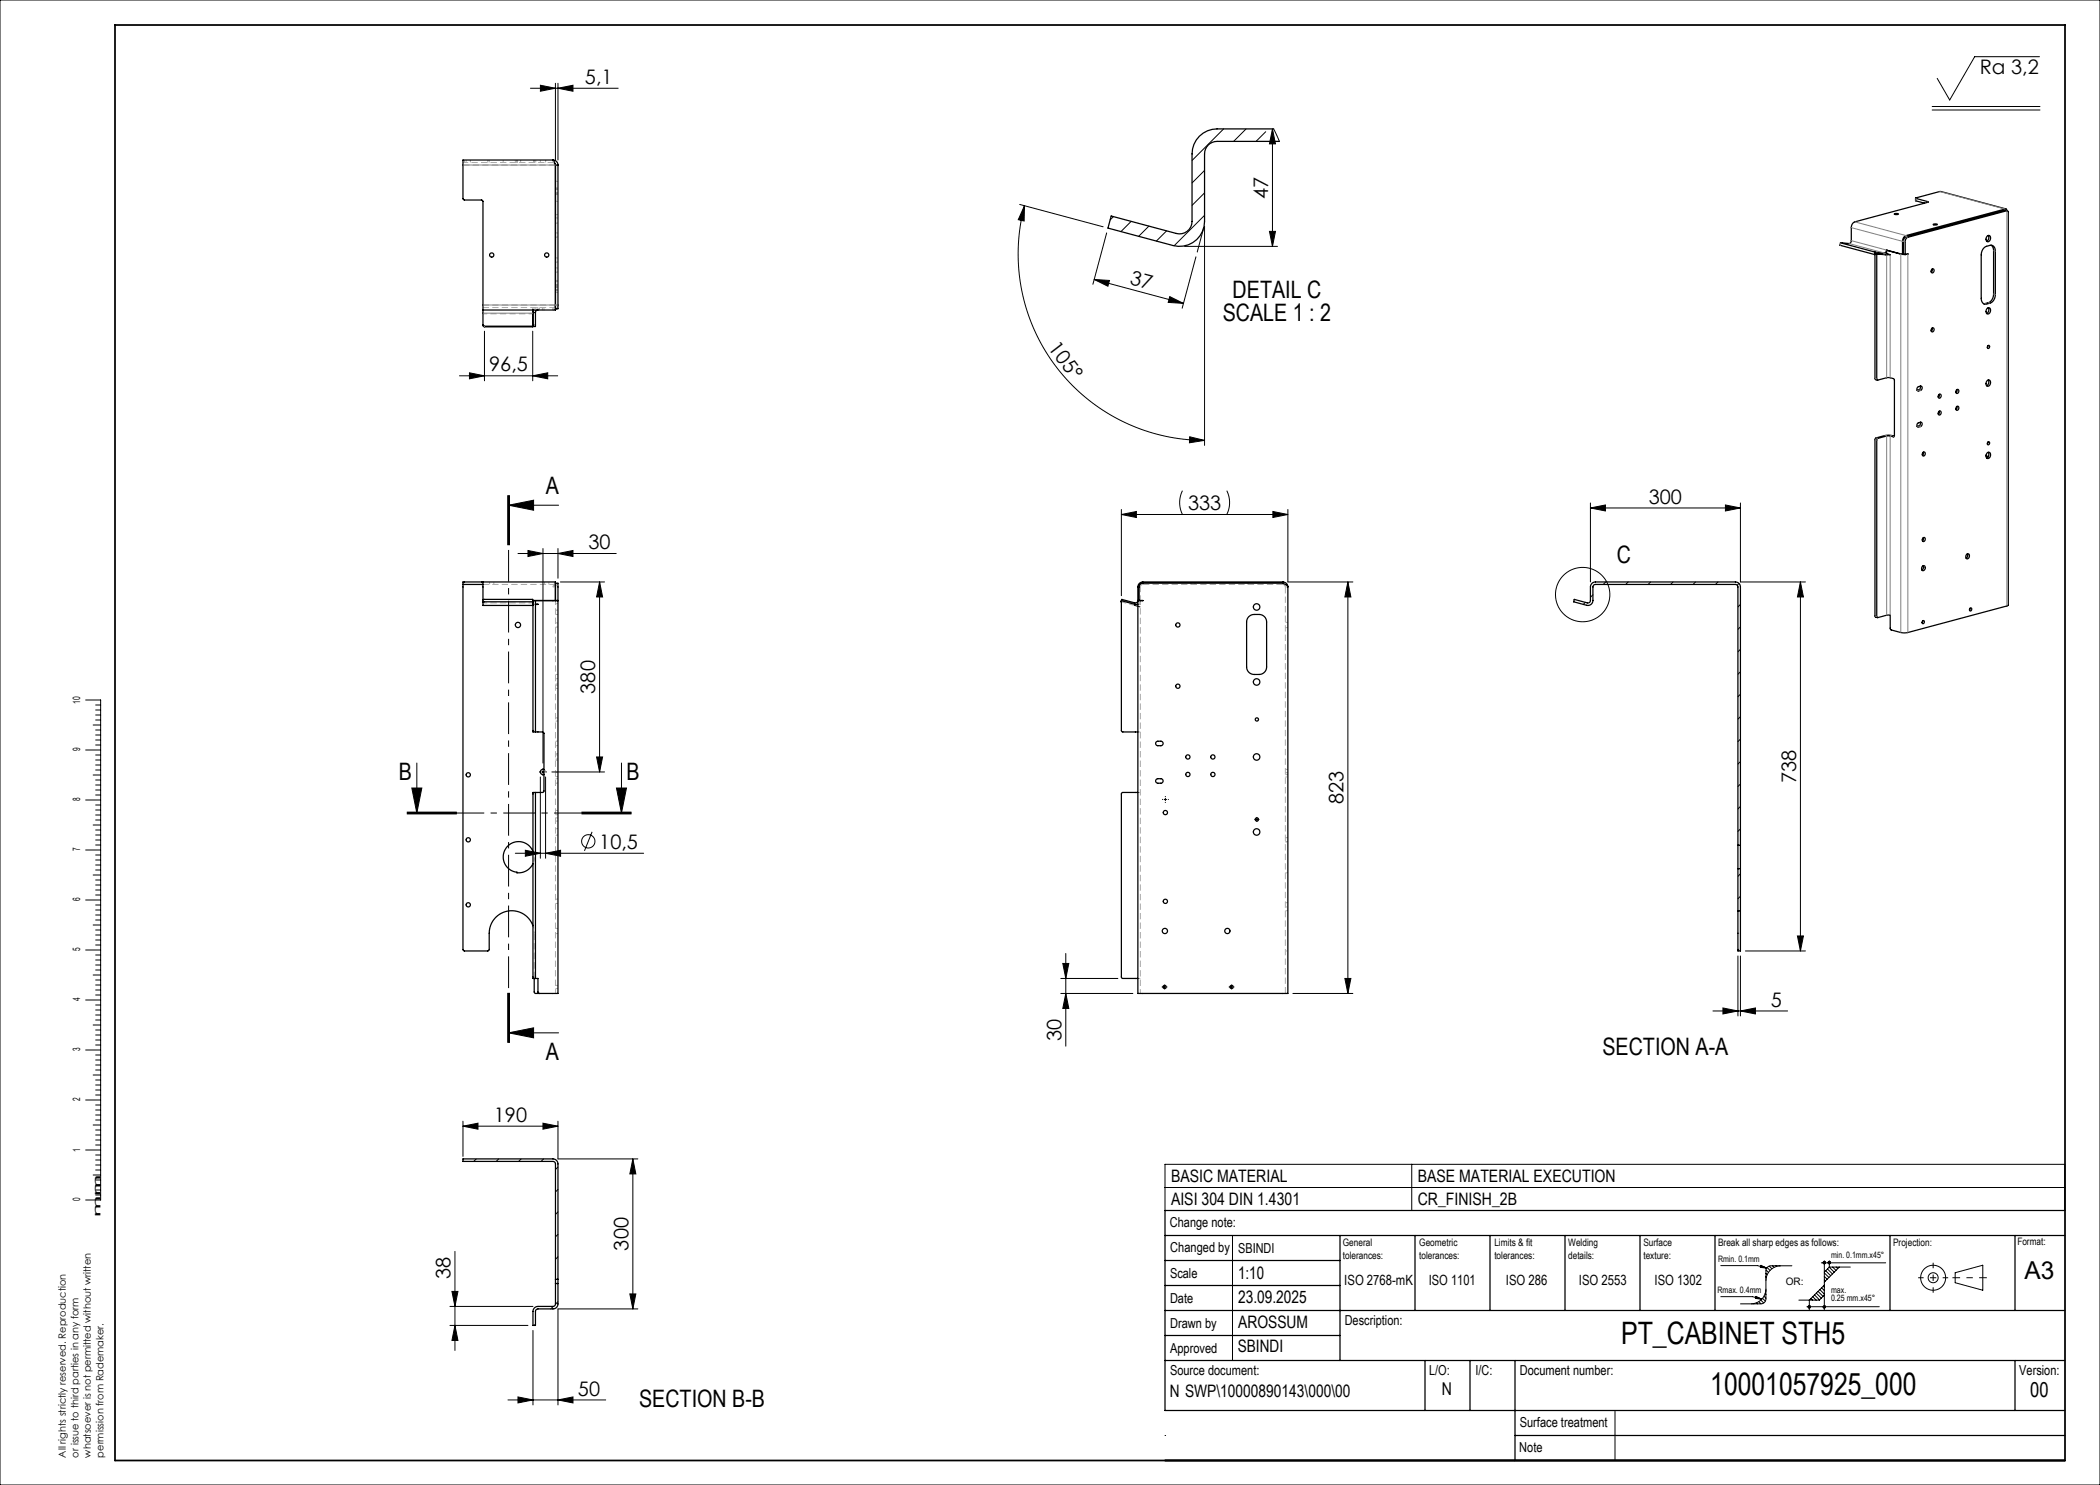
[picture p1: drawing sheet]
<svg xmlns="http://www.w3.org/2000/svg" width="420mm" height="297mm" viewBox="0 0 420 297" stroke-linecap="round" stroke-linejoin="round" font-family="sans-serif">
<g fill="none" stroke="#000" stroke-width=".2">
<path d="M0 0h420v297h-420zM106.1 17.6h17.5M108.1 17l3 .6-3 .6zM111.1 16.6v15.4M111.6 17.6l3-.6v1.2zM111.6 16.6v15.4M407.9 11.3h-13l-5 8.7-2.5-4.3M240.9 34.1l-2.5 2.5M240.9 38.6l-2.5 2.5M244.7 25.8l-6.3 6.3M249.2 25.8l-2.5 2.5M253.1 26.3l-1.9 2"/>
<path d="M254.5 25.8v23.5M254.5 25.8l.6 3h-1.2zM254.7 25.8l1.2 2.5M386.4 21.3h21.6M386.4 22h21.6M203.9 40.9l16.7 4.5M204.9 41.1l-.1 3.1-1.1-.3zM204.9 41.1a37.3 37.3 0 0 0 36 47M218.8 55.9l3.1 .2-.3 1.1zM218.8 55.9l17.9 4.8M221.3 46.6l-2.7 10.3M222.7 43.3l-.7 .7"/>
<path d="M226.2 44.3l-2 2M229.8 45.2l-2.1 2.1M233.3 46.2l-2 2M234 59.3l2.7 1.4-3.1-.2zM236.9 49.3h18.6M239.2 51.4l-2.8 10.2M240.7 45.6l-1.3 4.8M240.9 45.3v43.8M240.9 43.1l-6.1 6.1M253.9 46.3h1.2l-.6 3zM91.9 75.2h19.6M93.9 74.6l3 .6-3 .6z"/>
<path d="M96.9 66.2v10M106.5 75.2l3-.6v1.2zM106.5 66.2v10M101.5 99v10M101.7 99v10M101.9 99v10M236.5 98.1a5.3 5.3 0 0 0 0 4.8M237.9 87.4l3 .7-3 .5zM245.4 98.1a5.3 5.3 0 0 1 0 4.8M101.7 101l5-1v2zM101.7 101h10M103.6 110.7h19.6"/>
<path d="M105.6 110.1l3 .6-3 .6zM108.6 109.7v42.9M111.6 110.7l3-.6v1.2zM111.6 109.7v5.9M112.1 116.4h8.8M119.9 116.4v38M119.9 116.4l.6 3h-1.2zM224.3 102.9l3-.6v1.2zM224.3 101.9v17.2M224.3 102.9h33.3M254.6 102.3l3 .6-3 .6zM257.6 101.9v14.5h13"/>
<path d="M269.6 116.4l.6 3h-1.2zM269.6 116.4v82.3M318.1 101.6l3-.6v1.2zM318.1 100.6v15.8M318.1 101.6h30M318.6 119l-.5 .5M321.1 116.4l-.5 .5M325.6 116.4l-.5 .5M330.1 116.4l-.5 .5M334.6 116.4l-.5 .5M339.1 116.4l-.5 .5M343.6 116.4l-.5 .5"/>
<path d="M345.1 101l3 .6-3 .6zM347.8 116.7l-.4 .3M348.1 100.6v15.8h13M360.1 116.4l.6 3h-1.2zM360.1 116.4v73.8M17.1 140h3v100h-3M317.1 120.5l-.4 .4M348.1 120.9l-.5 .5M348.1 125.4l-.5 .5M348.1 129.9l-.5 .5M348.1 134.4l-.5 .5M348.1 138.8l-.5 .5"/>
<path d="M17.1 160h3M17.1 150h3M18.6 155h1.5M18.6 145h1.5M19.1 154h1M19.1 153h1M19.1 152h1M19.1 151h1M19.1 156h1M19.1 157h1M19.1 158h1M19.1 159h1"/>
<path d="M19.1 144h1M19.1 143h1M19.1 142h1M19.1 141h1M19.1 146h1M19.1 147h1M19.1 148h1M19.1 149h1M82.4 157.6h2l-1 5zM83.4 152.6v10M108.1 155.4v16.3M108.3 154.4h.5"/>
<path d="M108.6 154.1v.5M109.1 155.4v16.3M110.4 154.4h10.5M119.3 151.4h1.2l-.6 3zM123.3 157.6h2l-1 5zM124.3 152.6v10M232.8 159.9h.5M233.1 159.6v.5M348.1 143.3l-.5 .5M348.1 147.8l-.5 .5M348.1 152.3l-.5 .5M348.1 156.8l-.5 .5"/>
<path d="M17.1 170h3M18.6 175h1.5M18.6 165h1.5M19.1 174h1M19.1 173h1M19.1 172h1M19.1 171h1M19.1 176h1M19.1 177h1M19.1 178h1M19.1 179h1M19.1 164h1"/>
<path d="M19.1 163h1M19.1 162h1M19.1 161h1M19.1 166h1M19.1 167h1M19.1 168h1M19.1 169h1M81.4 162.6h10M81.4 162.4h10M81.4 162.8h10M103.1 170.7h25.6M105.1 170.1l3 .6-3 .6z"/>
<path d="M109.1 170.7l3-.6v1.2zM116.3 162.6h10M116.3 162.4h10M116.3 162.8h10M118.4 166.4l-1.5 3.8M251.1 163.9h.5M251.4 163.6v.5M348.1 174.8l-.5 .5M348.1 179.3l-.5 .5M348.1 161.3l-.5 .5M348.1 165.8l-.5 .5M17.1 190h3"/>
<path d="M17.1 180h3M18.6 195h1.5M18.6 185h1.5M19.1 194h1M19.1 193h1M19.1 192h1M19.1 191h1M19.1 196h1M19.1 197h1M19.1 198h1M19.1 199h1M19.1 184h1"/>
<path d="M19.1 183h1M19.1 182h1M19.1 181h1M19.1 186h1M19.1 187h1M19.1 188h1M19.1 189h1M101.5 198.6v10M101.7 198.6v10M101.9 198.6v10zM212.2 198.7h14.4M212.2 195.7h11.4"/>
<path d="M212.6 192.7h1.2l-.6 3zM213.2 190.7v18.5M213.2 198.7l.6 3h-1.2zM232.7 197.4h.5M232.9 197.1v.5M246.1 197.4h.5M246.3 197.1v.5M258.6 198.7h12M269 195.7h1.2l-.6 3zM347.6 191.2v12M348.1 191.2v12M349.1 190.2h12"/>
<path d="M359.5 187.2h1.2l-.6 3zM17.1 210h3M17.1 200h3M18.6 215h1.5M18.6 205h1.5M19.1 214h1M19.1 213h1M19.1 212h1M19.1 211h1M19.1 216h1M19.1 217h1M19.1 218h1"/>
<path d="M19.1 219h1M19.1 204h1M19.1 203h1M19.1 202h1M19.1 201h1M19.1 206h1M19.1 207h1M19.1 208h1M19.1 209h1M101.7 206.6l5-1v2zM101.7 206.6h10M342.6 202.2h14.9"/>
<path d="M344.6 201.6l3 .6-3 .6zM348.1 202.2l3-.6v1.2zM17.1 230h3M17.1 220h3M18.6 235h1.5M18.6 225h1.5M19.1 234h1M19.1 233h1M19.1 232h1M19.1 231h1M19.1 236h1M19.1 237h1"/>
<path d="M19.1 238h1M19.1 239h1M19.1 224h1M19.1 223h1M19.1 222h1M19.1 221h1M19.1 226h1M19.1 227h1M19.1 228h1M19.1 229h1M92.6 225.2l3-.6v1.2zM92.6 224.2v7.1"/>
<path d="M92.6 225.2h19M95.2 231.8l-.5 .5M99.7 231.8l-.5 .5M104.2 231.8l-.5 .5M108.6 224.6l3 .6-3 .6zM108.7 231.8l-.5 .5M111.6 224.2v7.6h16M111.6 233.4l-.5 .5M111.6 237.9l-.5 .5M126.6 231.8l.6 3h-1.2zM126.6 231.8v30M233 232.9h180v9.2h-180z"/>
<path d="M233 237.5h180M282.4 232.9v9.2M90.4 258.3h1.2l-.6 3zM91 250.3v19.8M111.6 242.4l-.5 .5M111.6 246.9l-.5 .5M111.6 251.4l-.5 .5M111.6 255.8v.1M126 258.8h1.2l-.6 3zM246.5 247.1v25M344.2 253.1h7.3l1.8 .5M344.2 259.3h6.3l1.8 .5"/>
<path d="M351.2 259.3l1.1 .5-1.2-.1zM351.8 259.7l-.6-.1 .1-.2 1 .4M352.2 253.1l1.1 .5-1.2-.1zM352.5 259.7l.6 .5M352.7 253.5l-.5-.1v-.2l1.1 .4M352.8 259.2l.4 .4M353 258.7l.2 .2M353.2 258.2h.1M353.2 257.8a3 3 0 0 1-3 3M353.2 254.7l.2 .2M353.2 255.4l.1 .1M353.2 254l.5 .5"/>
<path d="M353.4 253.5l.6 .6M353.8 253.2l.6 .6M354.5 253.2l.3 .3M355.2 253.2l.1 .1M355.9 253.2h.1M356.2 253.2a3 3 0 0 0-3 3M358.4 253.2h-4.2a1 1 0 0 0-1 1v5.6a1 1 0 0 1-1 1M362.2 259.7l.3 .3M362.6 259.3l.6 .7M362.9 259l1 1M363.3 258.6l1 1M363.6 258.3l1 1"/>
<path d="M364 257.9l.9 .9M364.3 252.6h12.8M364.3 257.6l.6 .5M364.7 257.2l.2 .2M364.8 252.3l-.2 .2M364.9 252.2v9.8M364.9 259l-1 1h-4.1M364.9 257l-3 3v2M364.9 254.6l.9 .9M364.9 255.3l.5 .6M364.9 256l.2 .2M365 252.3l-.4 .3"/>
<path d="M365 252.4l-.3 .3M365.1 252.4l-.3 .4M365.1 252.6l-.2 .2M365.1 254.1l1 1M365.5 253.8l1 1M365.8 252.3l-.2 .2M365.8 253.4l1 1M365.9 253.4h4.2M365.9 253.4l-1 1M365.9 252.2v1.2M366 252.3l-.4 .3M366 252.3l-.3 .4"/>
<path d="M366.1 252.4l-.3 .4M366.1 252.6l-.2 .2M366.5 253.4l.7 .7M367.2 253.4l.3 .3M367.9 253.4l-3 3M391 254.5l5.6-1.5v5l-5.6-1.5zM90 261.3h16.6M90 265.1h15.6M91 265.1l.6 3h-1.2zM101.6 280h19.5M103.6 279.4l3 .6-3 .6zM106.6 266.1v14.9"/>
<path d="M107.1 264.8l-.3 .3M110.6 261.3l-.5 .5M111.6 260.3l-.5 .5M111.6 280l3-.6v1.2zM127.6 261.8h-16v19.2M348.1 260.8h4.1M350.7 260.7l.1 .1M351.3 260.6l.2 .2M351.8 260.3l.4 .5M352.2 260l.5 .6M361.4 261.3h14.4M361.7 261.2h.1"/>
<path d="M361.9 261.1l-.3 .3M362 261.2l-.3 .3M362.1 261.2l-.4 .4M362.1 261.4l-.3 .2M364.9 261.1l-.3 .3M365 261.2l-.3 .3M365.1 261.2l-.4 .4M365.1 261.3l-.3 .3M233 287.1h.1M323 282.1v10"/>
<circle cx="316.5" cy="118.9" r="5.4"/>
<circle cx="117.7" cy="168.3" r="1.33"/>
<circle cx="364.9" cy="252.5" r=".25"/>
<circle cx="365.9" cy="252.5" r=".25"/>
<circle cx="386.6" cy="255.5" r="2.5"/>
<circle cx="386.6" cy="255.5" r="1"/>
<circle cx="361.9" cy="261.4" r=".25"/>
<circle cx="364.9" cy="261.4" r=".25"/>
</g>
<path d="M383.6 255.5h6M386.6 258.5v-6" fill="none" stroke="#000" stroke-width=".2" stroke-dasharray="15.2 1.3 1.3 1.3" stroke-dashoffset="14.1" stroke-linecap="butt"/>
<path d="M390.5 255.5h6.9" fill="none" stroke="#000" stroke-width=".2" stroke-dasharray="15.2 1.3 1.3 1.3" stroke-dashoffset="13.7" stroke-linecap="butt"/>
<g fill="none" stroke="#000" stroke-width=".25">
<path d="M110.6 32h-18v7.8l.3 .2h3.5l.2 .2v21.8M110.6 32l.5 1M110.6 32a1 1 0 0 1 1 1M111 32.7l.1 .3M111.1 33v28M111.1 33h.5M111.6 33v28.8h-.5v-.8M254.7 25.8h-11.3a5 5 0 0 0-5 5v13.5a2.5 2.5 0 0 1-3.1 2.4l-13.1-3.5-.6 2.4 13 3.5a5 5 0 0 0 6.3-4.8v-13.5a2.5 2.5 0 0 1 2.5-2.5h12.5M383.1 39.6v.5l1.8 .5M368.1 48.6l-.1 .5 6.9 1.8M374.9 50.9h.1M375 50.7v25l.1 .2 .4 .1"/>
<path d="M375 50.7l.3 .1M375 50.7l2 .2M375 50.4l1.9 .2 .3-.3 .1-.3 3.2 .9M375 50.4l-.1 .5M375.3 50.8l2 .2M377 50.9l.3 .1M377.3 50.1l2.9 .7 .8 .1M377.3 50.7l.7 .2-.7 .1M377.3 50.1v.6M377.4 50.8h-.1M377.4 50l-.1 .1M377.6 50.8l-.6 .1"/>
<path d="M378.9 42.8l.4-.1 .4 .1-.4 .1zM380.7 50.8l-.2 .1M381.5 50.8h.1M381.6 50.8l-.5 .1M381.6 50.8l-.6 .1M386.4 53.8a.35 .35 0 0 1 .4 .4 .35 .35 0 0 1-.5 .3l-.1-.4zM386.4 53.8v.4l-.1 .2M386.6 44.9l.5-.1 .4 .1-.4 .1zM396.8 49.5l1.2-.4a.96 .96 0 0 1 1.1 1.1v8.7a1.79 1.79 0 0 1-1.1 1.7l-.7 .2a.96 .96 0 0 1-1.1-1.1l.1-8.9 .1-.7zM397.5 47.2a.51 .51 0 0 1 .6 .2 .51 .51 0 0 1-.1 .7 .46 .46 0 0 1-.7 .1 .46 .46 0 0 1-.1-.7zM397.6 47.1a.8 .8 0 0 1-.3 1.1M398.2 49l.4 .5 .1 .6v8.7a1.79 1.79 0 0 1-1 1.7l-1 .3"/>
<path d="M401 41.8l-19.8 5.3a1.19 1.19 0 0 0-.7 1.2v2.6M401 41.8h.3l.1 .4M401 41.8v.3M401 42.1l-19.8 5.3a.89 .89 0 0 0-.5 .8v2.6l.3 .1M401 42.1h.4M401.2 41.8l-13.1-3.5-5 1.3 2.5 .8-14.6 4a1.19 1.19 0 0 0-.7 1.1v2.6l-.2 .4-.3 .2-1.7-.1 6.9 1.8M401.4 42.1l-19.8 5.4a.89 .89 0 0 0-.6 .8v2.6M401.4 42.1l.3 .2v78.7l-.3 .2-20.3 5.4-.9-.1-2.1-.6-.1-2.9h-.6l-1.9 .5-.2-.2 .1-35.3 .2-.3 1.7-.5 1.4 .2 .2-.3v-11.2l-.2-.2-.9-.2-2.2 .5-.2-.2-.1-25M96.6 64.9l.3 .3h9.6M96.6 62v3.1l.3 .3h9.6v-3.4M106.6 62.5v2.8h.5v-2.8M106.6 62.5h.5"/>
<path d="M106.7 62l-.1 .5M107.6 62l-.4 .2-.1 .3M111.1 61v1h-14.5M111.1 61v.1M111.3 61.8l-.2 .1M383.5 77.4l.6-.2a.45 .45 0 0 1 .4 .5 .45 .45 0 0 1-.4 .4l-.4 .1a.41 .41 0 0 1-.4-.3 .41 .41 0 0 1 .2-.5zM384 77.2a.56 .56 0 0 1-.2 .8l-.4 .1M386.4 65.6a.35 .35 0 0 1 .4 .4 .35 .35 0 0 1-.5 .3l-.1-.4zM386.4 65.6v.4l-.1 .2M387.8 78.9a.35 .35 0 0 1 .4 .4 .35 .35 0 0 1-.5 .2l-.1-.3zM387.8 78.9l.1 .3-.2 .3M391.4 77.9a.35 .35 0 0 1 .4 .5 .35 .35 0 0 1-.6 .2v-.4z"/>
<path d="M391.4 77.9v.4l-.2 .3M397.5 76.1a.51 .51 0 0 1 .6 .2 .51 .51 0 0 1-.1 .7 .46 .46 0 0 1-.7 .1 .46 .46 0 0 1-.1-.6zM397.5 61.6a.51 .51 0 0 1 .6 .3 .51 .51 0 0 1-.1 .6 .46 .46 0 0 1-.7 .2 .46 .46 0 0 1-.1-.7zM397.6 69.2l-.1 .3M397.6 61.6a.8 .8 0 0 1-.3 1.1M397.6 76a.8 .8 0 0 1-.3 1.1M378.9 87.2l-.8-.1h-1l-1.9 .5-.2 .3v35.3l.1 .2 .4 .1M383.5 84.7l.6-.3a.45 .45 0 0 1 .4 .5 .45 .45 0 0 1-.4 .4l-.4 .1a.41 .41 0 0 1-.4-.3 .41 .41 0 0 1 .2-.4zM384 84.5a.56 .56 0 0 1-.2 .7l-.4 .1M384.6 90.4a.35 .35 0 0 1 .4 .5 .35 .35 0 0 1-.5 .2v-.3zM384.7 90.4v.4l-.2 .3M387.8 82.2a.35 .35 0 0 1 .4 .5 .35 .35 0 0 1-.5 .2l-.1-.3z"/>
<path d="M387.8 82.2l.1 .4-.2 .3M391.4 81.3a.35 .35 0 0 1 .4 .4 .35 .35 0 0 1-.6 .3v-.4zM391.4 81.3v.4l-.2 .2M397.2 91l.4 .4M397.5 90.5a.51 .51 0 0 1 .6 .3 .51 .51 0 0 1-.1 .6 .46 .46 0 0 1-.7 .2 .46 .46 0 0 1-.1-.7zM397.6 88.4l-.1 .4M397.6 90.5a.8 .8 0 0 1-.3 1.1M92.6 116.9h4M92.6 116.9v73.2l.3 .1 4.8-.1 .1-.2v-3.3a4.5 4.5 0 0 1 3.8-4.4 4.5 4.5 0 0 1 5 3M96.6 116.4v4.7h9.9v-1.2l-9.9 .1M96.6 116.4h14.5v1M96.6 116.4h-4v.5"/>
<path d="M111.1 117.4v2.7M111.1 116.6h.5v82.1l-4.6-.1-.2-.2v-2.7M111.1 116.6v.8M111.1 116.6v.1M256.6 116.6l.8 .5 .2 .3v81.3h-30v-78.6h1h-1M256.6 116.6h-28a.75 .75 0 0 0-.8 .8v2.7M256.6 116.4a.99 .99 0 0 1 1 1M256.6 116.4h-28a1 1 0 0 0-1 1v2.7M256.6 116.4v.2M384.5 113.2a.38 .38 0 0 1 .5 .1 .38 .38 0 0 1 0 .5 .39 .39 0 0 1-.6 .3 .39 .39 0 0 1 0-.6zM384.6 113.1a.67 .67 0 0 1-.2 .9M384.6 107.5a.35 .35 0 0 1 .4 .5 .35 .35 0 0 1-.5 .2v-.3z"/>
<path d="M384.7 107.5v.4l-.2 .3M393.3 110.9a.38 .38 0 0 1 .6 0 .38 .38 0 0 1-.1 .5 .39 .39 0 0 1-.5 .3 .39 .39 0 0 1-.1-.6zM393.5 110.8a.67 .67 0 0 1-.3 .9M106.5 120.4h-9.9M106.5 120.1h5.1M107.1 120.1v26.3M107.1 120.8h.5l-.5 .1M111.6 120.1h-5v26.3h.5M227.6 120.9h-.5l-2.8-.8v26.1l.3 .2h3M227.6 120.1a.5 .5 0 0 1-.7 .5l-2.6-.7v.5M228.1 120.1h.1M249.8 123.3l.8-.4h1.2a1.5 1.5 0 0 1 1.5 1.5v9a1.5 1.5 0 0 1-1.5 1.5h-1a1.5 1.5 0 0 1-1.5-1.5v-9l.1-.5z"/>
<path d="M384.5 124.2l-.1 .4M384.5 124.2a.25 .25 0 0 1 .3 .1 .25 .25 0 0 1 0 .3 .25 .25 0 0 1-.4 0zM394 121.7l-.1 .3M394 121.7a.25 .25 0 0 1 .3 .1 .25 .25 0 0 1-.1 .3 .25 .25 0 0 1-.3-.1zM107.1 158.5v37.2M107.1 158.5h-.5v37.2h.5M107.1 146.4h1.5l.2 .3v11.6l-.2 .2h-1.5M108.8 153.9a.52 .52 0 0 0-.7 .5 .52 .52 0 0 0 .7 .5M227.6 158.5h-3l-.3 .3v36.6l.3 .3h3M231.2 155.9l.2-.1 .8-.1a.45 .45 0 0 1 .4 .5 .45 .45 0 0 1-.4 .4h-.6a.45 .45 0 0 1-.4-.2 .45 .45 0 0 1 0-.5zM231.2 148.4l.2-.1 .8-.1a.45 .45 0 0 1 .4 .5 .45 .45 0 0 1-.4 .4h-.6a.45 .45 0 0 1-.4-.2 .45 .45 0 0 1 0-.5zM103.4 174.5h.1"/>
<path d="M103.4 174.6h.1M106.6 170.3a3.1 3.1 0 0 0-5.3-.8 3.1 3.1 0 0 0 2.1 4.9M106.6 172.7a3.2 3.2 0 0 1-3.2 1.9M347.6 169.1l-.1-52-.4-.2h-28.1l-.4 .4v2.8a1 1 0 0 1-1.3 1l-2.6-.7 .2-.5 2.6 .7a.5 .5 0 0 0 .6-.5v-2.7a1 1 0 0 1 1-1h28a1 1 0 0 1 1 1v51.7M347.6 169.1v4.6M347.6 169.1h.5M347.6 173.7v8.5M347.6 173.7h.5M348.1 169.1v4.6M348.1 173.7v8.5M107.1 195.7h.5v2.8l.3 .2M347.6 182.2v8h.5v-8"/>
<path d="M347.6 182.2h.5M111.1 255.9l-.1-23.4-.4-.2h-18v-.5h18a1 1 0 0 1 1 1v23.1M111.1 255.9v.8M111.1 256.7l-.1 4.4-.4 .2h-3a1 1 0 0 0-1 1v2.8h.5v-2.8l.1-.4 .4-.1h3a1 1 0 0 0 1-1v-4.1M111.1 255.9h.5M111.1 256.7h.5M111.6 255.9v.8M233 257.1h35M233 252.1h35M233 247.1h180M268 247.1v25M283 247.1v15"/>
<path d="M298 247.1v15M313 247.1v15M328 247.1v15M343 247.1v15M378 247.1v15M403 247.1v15M413 242.1h-180v40h180M233 267.1h35M233 272.1h180M233 262.1h180M285 272.1v10M294 272.1v10"/>
<path d="M303 272.1v20M403 272.1v10M303 287.1h110"/>
<circle cx="98.3" cy="51" r=".43"/>
<circle cx="109.3" cy="51" r=".43"/>
<circle cx="397.7" cy="69.4" r=".28"/>
<circle cx="397.7" cy="88.7" r=".28"/>
<circle cx="103.6" cy="125" r=".53"/>
<circle cx="235.6" cy="137.2" r=".42"/>
<circle cx="235.6" cy="125" r=".43"/>
<circle cx="251.3" cy="136.4" r=".65"/>
<circle cx="251.3" cy="121.4" r=".65"/>
<circle cx="93.7" cy="155" r=".43"/>
<circle cx="237.6" cy="151.4" r=".43"/>
<circle cx="237.6" cy="154.9" r=".43"/>
<circle cx="242.6" cy="151.4" r=".43"/>
<circle cx="242.6" cy="154.9" r=".43"/>
<circle cx="251.3" cy="151.4" r=".65"/>
<circle cx="251.4" cy="143.9" r=".32"/>
<circle cx="93.7" cy="168" r=".42"/>
<circle cx="233.1" cy="162.5" r=".43"/>
<circle cx="251.3" cy="166.4" r=".65"/>
<circle cx="251.4" cy="163.9" r=".32"/>
<circle cx="93.7" cy="181" r=".43"/>
<circle cx="232.9" cy="197.4" r=".33"/>
<circle cx="233" cy="186.2" r=".52"/>
<circle cx="233.1" cy="180.3" r=".43"/>
<circle cx="245.5" cy="186.2" r=".52"/>
<circle cx="246.3" cy="197.4" r=".33"/>
</g>
<path d="M23 5h390v287.1h-390z" fill="none" stroke="#000" stroke-width=".35"/>
<g fill="none" stroke="#aaa" stroke-width=".2" stroke-dasharray="1.3 .6" stroke-linecap="butt">
<path d="M92.6 33h18.5M92.9 32.5v-.5M93.2 32v.5M94.1 32.5v-.5M97.5 32v.5M97.8 32.5v-.5M100.6 32v.5M103.1 32v.5M103.4 32.5v-.5M103.4 32v.5M104.1 32.5v-.5M106.8 32v.5"/>
<path d="M106.8 32.5v-.5M106.9 32.5v-.5M107.1 32.5v-.5M108.1 32v.5M109.1 32.5v-.5M110.6 32v.5M111 32.7l-.4-.2M111.1 38.9h.5M111.1 38.5h.5M111.1 37.8h.5M111.1 38.8h.5M111.6 36.3h-.5"/>
<path d="M111.6 37.6h-.5M111.6 37.9h-.5M111.6 38.8h-.5M111.6 37.8h-.5M111.1 40.3h.5M111.1 54.4h.5M111.1 58.5h.5M111.1 47.4h.5M111.1 52.4h.5M111.1 56.9h.5M111.1 44.6h.5M111.1 57.1h.5"/>
<path d="M111.1 57h.5M111.1 57.4h.5M111.1 58h.5M111.6 53.6h-.5M111.6 57h-.5M111.6 46.6h-.5M111.6 51.6h-.5M111.6 56.1h-.5M111.6 43.6h-.5M111.6 42.9h-.5M111.6 56.3h-.5M106.5 62v-.5"/>
<path d="M106.6 61.5v.5M106.6 65h.5M107.1 65h-.5M107.6 61.5v.5M107.9 62v-.5M108.5 61.5v.5M108.5 62v-.5M108.8 62v-.5M110.6 62l.5-.1M110.6 61.5v.5M111.1 61h.5M97.9 116.4v.5"/>
<path d="M98.8 116.9v-.5M108.9 116.4v.5M109.8 116.9v-.5M238.1 116.4v.5M239 116.9v-.5M249.6 116.9v-.5M256.6 116.9v-.3M256.6 116.9h-28M257.6 117.4h-.5M106.6 120.9h.5M106.6 120.8h.5M111.1 134.9h.5"/>
<path d="M111.1 137.7h.5M111.1 125.4h.5M111.1 122h.5M111.1 137h.5M111.6 122.9h-.5M111.6 136.8h-.5M111.6 124.6h-.5M111.6 120.7h-.5M111.6 135.7h-.5M228.1 120.9h-.5M228.1 120.8h-.5M257.1 125.5h.5"/>
<path d="M257.6 124.5h-.5M111.1 148.2h.5M111.1 149.1h.5M111.1 155.7h.5M111.1 156.6h.5M111.1 155.3h.5M111.1 151.8h.5M111.1 152h.5M111.1 144.2h.5M111.6 154.5h-.5M111.6 151h-.5M111.6 150.7h-.5"/>
<path d="M111.6 143.6h-.5M227.6 158.5h.5M228.1 146.4h-.5M257.1 154.9h.5M257.1 155.4h.5M257.6 153.9h-.5M257.6 154.5h-.5M106.8 171.6h.1M111.1 162.9h.5M111.1 167h.5M111.1 164.2h.5M111.6 162.1h-.5"/>
<path d="M111.6 179.8h-.5M111.6 165.7h-.5M111.6 163.6h-.5M257.1 174.6h.5M257.1 168.4h.5M257.6 168.3h-.5M257.6 167.5h-.5M111.1 186.7h.5M111.1 197.7h.5M111.1 180.7h.5M111.6 185.7h-.5M111.6 197.1h-.5"/>
<path d="M228.1 195.7h-.5M257.1 198.7v-81.3M257.1 181.4h.5M257.6 190.2h-.5M257.6 182.1h-.5M257.6 180.5h-.5"/>
</g>
<path d="M96.6 61.5h14.5M96.6 61h14.5M96.6 116.9h14.5" fill="none" stroke="#aaa" stroke-width=".2" stroke-dasharray="1.3 .6" stroke-dashoffset=".1" stroke-linecap="butt"/>
<path d="M110.6 32.5l.5 .5M106.5 62.8h-9.9M111.3 61.8l.3-.8M110.6 117.4l.5-.5M111.1 116.7l-.5 .7M228.6 116.9l-.4 .1-.1 .4M257.1 117.4l-.2-.4-.3-.1M96.6 120.6h9.9M111.1 120.1v78.6M228.1 198.7v-78.6" fill="none" stroke="#aaa" stroke-width=".2" stroke-dasharray="1.3 .6" stroke-dashoffset=".4" stroke-linecap="butt"/>
<path d="M110.6 117.4l.5-1M111.6 116.6l-.3 .4-.7 .4M108.8 153.9a.53 .53 0 0 1 .3 .5 .53 .53 0 0 1-.3 .5M106.9 171.6l-.3 1.1" fill="none" stroke="#aaa" stroke-width=".2" stroke-dasharray="1.3 .6" stroke-dashoffset=".6" stroke-linecap="butt"/>
<path d="M111.1 33h.1M110.6 117.4h.1M256.6 116.6h.1" fill="none" stroke="#aaa" stroke-width=".2" stroke-dasharray="1.3 .6"/>
<path d="M106.6 170.3l.2 1.3" fill="none" stroke="#aaa" stroke-width=".2" stroke-dasharray="1.3 .6" stroke-dashoffset=".7" stroke-linecap="butt"/>
<path d="M106.6 185.2l.2 1.4" fill="none" stroke="#aaa" stroke-width=".2" stroke-dasharray="1.3 .6" stroke-dashoffset=".8" stroke-linecap="butt"/>
<path d="M106.8 186.6v9.1" fill="none" stroke="#aaa" stroke-width=".2" stroke-dasharray="1.3 .6" stroke-dashoffset="-.1" stroke-linecap="butt"/>
<path d="M92.6 32.5h18M228.1 117.4v2.7" fill="none" stroke="#aaa" stroke-width=".2" stroke-dasharray="1.3 .6" stroke-dashoffset=".2" stroke-linecap="butt"/>
<path d="M110.6 61.5l.3-.1 .2-.3M226.8 121.1l-2.5-.7" fill="none" stroke="#aaa" stroke-width=".2" stroke-dasharray="1.3 .6" stroke-dashoffset=".3" stroke-linecap="butt"/>
<path d="M107.6 61.5l-.6 .2-.3 .3M256.6 116.6l.5 .8" fill="none" stroke="#aaa" stroke-width=".2" stroke-dasharray="1.3 .6" stroke-dashoffset=".5" stroke-linecap="butt"/>
<g fill="none" stroke="#808080" stroke-width=".2">
<path d="M92.6 33h18.5M383.2 39.7v.5M387.9 38.3l13.1 3.5M368.2 48.6l-.1 .5M369.8 48.7l7 1.9v.3M370.3 45.5l10.7 2.8M370.3 48.1l7 1.9M371 44.4l10.2 2.7v.3l.4 .1M377.3 51v24.5M378 51v24.5M380.2 50.8v75.7M381.6 50.8v75.7"/>
<path d="M385.6 40.3v.1M398.7 50.1l.4 .1M398.7 58.8l.4 .1M401.4 42.1v79.1M96.6 61h15M96.6 62.6h9.9M96.9 65.2v.2M375 75.7l.3 .1M383.5 78.1l.2 .1M383.8 78l.3 .1M397 60.7l.3 .1M397.7 60.5l.3 .1"/>
<path d="M375 87.9l.3 .1M375.2 87.6l.4 .1M377 87.1l.3 .1v35.8M378.4 87.1l-.4 .1v35.8M378.8 87.3l-.1 .1M383.5 85.4h.2M383.8 85.2l.3 .1M375 123.2l.3 .1"/>
</g>
<path d="M226.8 121.1a1 1 0 0 0 1.3-1" fill="none" stroke="#aaa" stroke-width=".2" stroke-dasharray="1.3 .6" stroke-dashoffset=".9" stroke-linecap="butt"/>
<path d="M101.7 99v109.6" fill="none" stroke="#000" stroke-width=".2" stroke-dasharray="6.3 1.3 1.3 1.3" stroke-dashoffset="-.8" stroke-linecap="butt"/>
<path d="M126.3 162.6h-44.9" fill="none" stroke="#000" stroke-width=".2" stroke-dasharray="6.3 1.3 1.3 1.3" stroke-dashoffset="1" stroke-linecap="butt"/>
<g fill="none" stroke="#000" stroke-width=".2" stroke-dasharray="15.2 1.3 1.3 1.3" stroke-linecap="butt">
<path d="M226.8 121.1l1.3 .3M108.1 154.4h-.3M108.6 153.9v-.3M108.6 154.9v.3M109.1 154.4h.3M232.6 159.9h-.2M233.1 159.4v-.2M233.6 159.9h.1M233.1 160.4v.2M251.1 163.9h-.2M251.4 163.6v-.2M251.4 164.1v.3"/>
<path d="M251.6 163.9h.3M232.4 197.4h-.1M232.9 196.9v-.1M232.9 197.9v.1M233.4 197.4h.1M245.8 197.4h-.1M246.3 196.9v-.1M246.3 197.9v.1M246.8 197.4h.1"/>
</g>
<g fill="#000">
<path d="M111.6 17.6l3-.6v1.2zM108.1 17l3 .6-3 .6z"/>
<path d="M204.9 41.1l-.1 3.1-1.1-.3zM237.9 87.4l3 .7-3 .5z"/>
<path d="M218.8 55.9l3.1 .2-.3 1.1zM234 59.3l2.7 1.4-3.1-.2z"/>
<path d="M106.5 75.2l3-.6v1.2zM93.9 74.6l3 .6-3 .6z"/>
<path d="M101.7 101l5-1v2zM101.7 206.6l5-1v2z"/>
<path d="M105.6 110.1l3 .6-3 .6zM111.6 110.7l3-.6v1.2z"/>
<path d="M119.9 116.4l.6 3h-1.2zM119.3 151.4h1.2l-.6 3zM360.1 116.4l.6 3h-1.2zM359.5 187.2h1.2l-.6 3zM126.6 231.8l.6 3h-1.2zM126 258.8h1.2l-.6 3zM90.4 258.3h1.2l-.6 3zM91 265.1l.6 3h-1.2zM254.5 25.8l.6 3h-1.2zM253.9 46.3h1.2l-.6 3z"/>
<path d="M318.1 101.6l3-.6v1.2zM345.1 101l3 .6-3 .6z"/>
<path d="M105.1 170.1l3 .6-3 .6zM109.1 170.7l3-.6v1.2zM224.3 102.9l3-.6v1.2zM254.6 102.3l3 .6-3 .6z"/>
<path d="M123.3 157.6h2l-1 5zM82.4 157.6h2l-1 5z"/>
<path d="M212.6 192.7h1.2l-.6 3zM213.2 198.7l.6 3h-1.2z"/>
<path d="M269 195.7h1.2l-.6 3zM269.6 116.4l.6 3h-1.2z"/>
<path d="M348.1 202.2l3-.6v1.2zM344.6 201.6l3 .6-3 .6z"/>
<path d="M92.6 225.2l3-.6v1.2zM108.6 224.6l3 .6-3 .6z"/>
<path d="M111.6 280l3-.6v1.2zM103.6 279.4l3 .6-3 .6z"/>
</g>
<g font-size="6.2">
<text x="324.2" y="268.8">PT_CABINET STH5</text>
<text x="342.1" y="279">10001057925_000</text>
</g>
<text font-size="4.9" x="404.9" y="255.8">A3</text>
<g font-size="4.8">
<text x="246.5" y="59.6">DETAIL C</text>
<text x="244.5" y="64.1">SCALE 1 : 2</text>
<text x="109.1" y="98.7">A</text>
<text x="323.4" y="112.6">C</text>
<text x="79.7" y="156">B</text>
<text x="125.3" y="156">B</text>
<text x="109.1" y="211.9">A</text>
<text x="320.5" y="211.1">SECTION A-A</text>
<text x="127.8" y="281.5">SECTION B-B</text>
</g>
<text font-size="4.1" x="406" y="279.3">00</text>
<g font-size="4">
<text x="117" y="16.8">5,1</text>
<text x="395.9" y="14.9">Ra 3,2</text>
<text x="253.6" y="39.7" transform="rotate(-90 253.6 39.7)">47</text>
<text x="225.9" y="56.9" transform="rotate(15 225.9 56.9)">37</text>
<text x="209.5" y="69.7" transform="rotate(52 209.5 69.7)">105°</text>
<text x="97.8" y="74.3">96,5</text>
<text x="329.8" y="100.7">300</text>
<text x="237.6" y="102">333</text>
<text x="117.7" y="109.8">30</text>
<text x="119" y="138.7" transform="rotate(-90 119 138.7)">380</text>
<text x="268.7" y="160.9" transform="rotate(-90 268.7 160.9)">823</text>
<text x="359.2" y="156.6" transform="rotate(-90 359.2 156.6)">738</text>
<text x="119.9" y="169.7">10,5</text>
<text x="354.2" y="201.3">5</text>
<text x="212.3" y="208.1" transform="rotate(-90 212.3 208.1)">30</text>
<text x="98.8" y="224.4">190</text>
<text x="125.7" y="250.1" transform="rotate(-90 125.7 250.1)">300</text>
<text x="90.1" y="255.8" transform="rotate(-90 90.1 255.8)">38</text>
<text x="115.6" y="279.1">50</text>
</g>
<text font-size="3.5" x="288.4" y="279.1">N</text>
<g font-size="3.4">
<text x="234.2" y="236.3">BASIC MATERIAL</text>
<text x="283.6" y="236.3">BASE MATERIAL EXECUTION</text>
<text x="234.2" y="241">AISI 304 DIN 1.4301</text>
<text x="283.6" y="241">CR_FINISH_2B</text>
<text x="247.6" y="255.8">1:10</text>
<text x="247.6" y="260.5">23.09.2025</text>
<text x="247.6" y="265.5">AROSSUM</text>
<text x="247.5" y="270.4">SBINDI</text>
<text x="234" y="279.3">N SWP\10000890143\000\00</text>
</g>
<g font-size="2.8">
<text x="268.9" y="257">ISO 2768-mK</text>
<text x="285.8" y="257">ISO 1101</text>
<text x="301.2" y="257">ISO 286</text>
<text x="315.8" y="257">ISO 2553</text>
<text x="330.9" y="257">ISO 1302</text>
</g>
<g font-size="2.7">
<text x="234" y="245.4">Change note:</text>
<text x="234.1" y="250.4">Changed by</text>
<text x="247.6" y="250.7">SBINDI</text>
<text x="234" y="255.5">Scale</text>
<text x="234" y="260.5">Date</text>
<text x="234" y="265.5">Drawn by</text>
<text x="269" y="265">Description:</text>
<text x="234" y="270.6">Approved</text>
<text x="234" y="275.1">Source document:</text>
<text x="285.8" y="275.1">L/O:</text>
<text x="295.1" y="275.1">I/C:</text>
<text x="304" y="275.1">Document number:</text>
<text x="403.9" y="275.1">Version:</text>
<text x="303.9" y="285.5">Surface treatment</text>
<text x="303.9" y="290.5">Note</text>
</g>
<g font-size="2.1">
<text x="16" y="140.8" transform="rotate(-90 16 140.8)">10</text>
<text x="16" y="150.2" transform="rotate(-90 16 150.2)">9</text>
<text x="16" y="160.2" transform="rotate(-90 16 160.2)">8</text>
<text x="16" y="170.2" transform="rotate(-90 16 170.2)">7</text>
<text x="16" y="180.2" transform="rotate(-90 16 180.2)">6</text>
<text x="16" y="190.2" transform="rotate(-90 16 190.2)">5</text>
<text x="16" y="200.2" transform="rotate(-90 16 200.2)">4</text>
<text x="16" y="210.2" transform="rotate(-90 16 210.2)">3</text>
<text x="16" y="220.2" transform="rotate(-90 16 220.2)">2</text>
<text x="16" y="230.5" transform="rotate(-90 16 230.5)">1</text>
<text x="16" y="240.2" transform="rotate(-90 16 240.2)">0</text>
<text x="20.1" y="243.5" transform="rotate(-90 20.1 243.5)">mm</text>
<text x="268.6" y="249.2">General</text>
<text x="268.6" y="251.7">tolerances:</text>
<text x="283.9" y="249.2">Geometric</text>
<text x="283.9" y="251.7">tolerances:</text>
<text x="298.9" y="249.2">Limits &amp; fit</text>
<text x="298.9" y="251.7">tolerances:</text>
<text x="313.7" y="249.2">Welding</text>
<text x="313.7" y="251.7">details:</text>
<text x="328.7" y="249.2">Surface</text>
<text x="328.7" y="251.7">texture:</text>
<text x="343.6" y="249.2">Break all sharp edges as follows:</text>
<text x="378.6" y="249.2">Projection:</text>
<text x="403.5" y="249.1">Format:</text>
<text x="357.2" y="256.9">OR:</text>
</g>
<g font-size="2">
<text x="13.2" y="291.5" transform="rotate(-90 13.2 291.5)">All rights strictly reserved. Reproduction</text>
<text x="15.7" y="291.5" transform="rotate(-90 15.7 291.5)">or issue to third parties in any form</text>
<text x="18.2" y="291.5" transform="rotate(-90 18.2 291.5)">whatsoever is not permitted without written</text>
<text x="20.7" y="291.5" transform="rotate(-90 20.7 291.5)">permission from Rademaker.</text>
</g>
<g font-size="1.8">
<text x="366.2" y="251.7">min. 0.1mm.x45°</text>
<text x="343.6" y="252.4">Rmin. 0.1mm</text>
<text x="343.5" y="258.7">Rmax. 0.4mm</text>
<text x="366.2" y="258.5">max.</text>
<text x="366.2" y="260.3">0.25 mm.x45°</text>
</g>
</svg>
